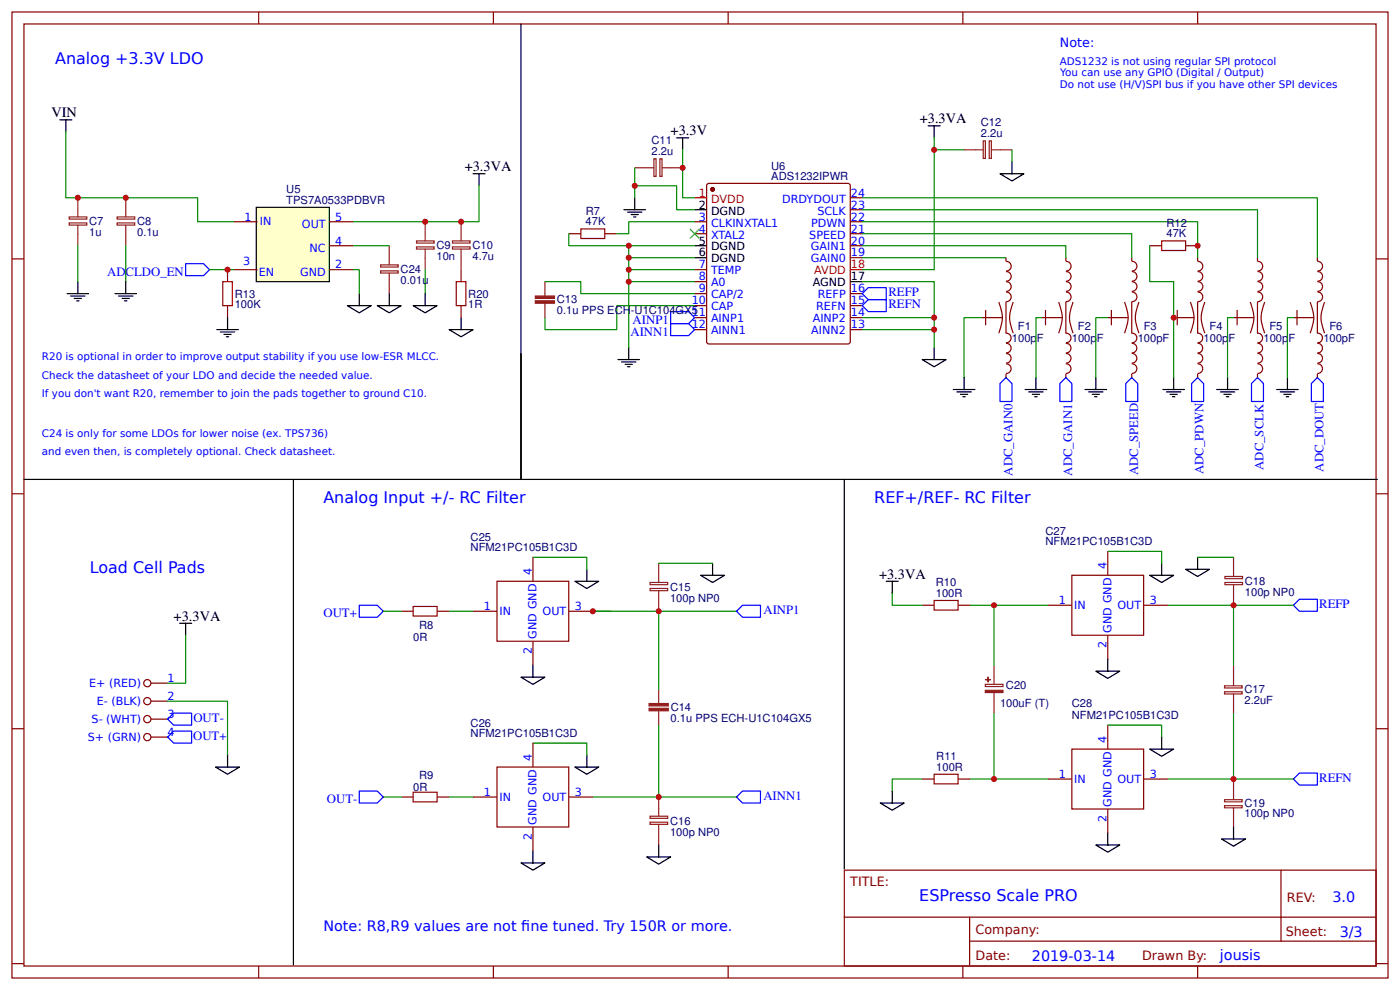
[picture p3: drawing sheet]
<svg xmlns="http://www.w3.org/2000/svg" width="309mm" height="219mm" viewBox="0 0 309 219" stroke-linecap="round" stroke-linejoin="round" font-family="sans-serif">
<g fill="none" stroke="#800" stroke-width=".26">
<path d="M2.6 2.6h304.1v213.3h-304.1zM5.3 5.3h298.7v208h-298.7zM57.1 2.6v2.7M109 2.6v2.7M160.9 2.6v2.7M212.7 2.6v2.7M264.6 2.6v2.7M2.6 57.1h2.7M153.5 48.9h2.6M153.5 51.6h2.6M153.5 59.5h2.6M156.4 40.6l30.9-.1 .5 .2 .1 34.7-.3 .5h-31l-.4-.2-.1-34.7z"/>
<path d="M187.9 48.9h2.6M187.9 51.6h2.6M187.9 56.9h2.6M187.9 54.2h2.6M187.9 46.3h2.6M187.9 43.7h2.6M304 57.1h2.7M153.5 62.2h2.6M153.5 64.8h2.6M153.5 67.5h2.6M153.5 70.1h2.6M153.5 72.8h2.6"/>
<path d="M187.9 64.8h2.6M187.9 67.5h2.6M187.9 70.1h2.6M187.9 72.8h2.6M2.6 109h2.7M304 109h2.7M2.6 160.9h2.7M304 160.9h2.7M186.5 192.1h117.5v21.2h-117.5zM283 192.1v15.7M2.6 212.7h2.7M57.1 213.3v2.6"/>
<path d="M109 213.3v2.6M160.9 213.3v2.6M186.6 202.5h117.3M212.7 213.3v2.6M214.2 207.8h89.7M214.2 202.5v10.6M264.6 213.3v2.6M304 212.7h2.7"/>
</g>
<circle cx="157.4" cy="41.8" r=".4" fill="#800" stroke="#800" stroke-width=".26"/>
<path d="M153.5 43.7h2.6M187.9 59.5h2.6" fill="none" stroke="#f00" stroke-width=".26"/>
<path d="M13.2 26.5h2.7M14.6 26.5v2.6M104.5 38.4h2.7M105.8 38.4v2.6M153.5 46.3h2.6M153.5 54.2h2.6M153.5 56.9h2.6M76.7 67.5h5.3l-2.6 1.6zM79.4 64.8v2.7M187.9 62.2h2.6" fill="none" stroke="#000" stroke-width=".26"/>
<path d="M56.6 45.8h16.2v16.4h-16.2z" fill="#ffc" stroke="#000" stroke-width=".26"/>
<g fill="none" stroke="#800" stroke-width=".26">
<path d="M50.3 59.5v2.7M51.6 48.9h5.3M51.6 59.5h5.3M72.8 48.9h5.3M72.8 59.5h5.3M72.8 54.2h5.3M101.9 59.5v2.7M125.7 51.6h2.6M133.6 51.6h2.7M222.2 56.9v.8M222.3 57.7a1.06 1.06 0 0 1 1.1 1.1 1.06 1.06 0 0 1-1.1 1M222.3 60a1.06 1.06 0 0 1 1.1 1 1.06 1.06 0 0 1-1.1 1.1"/>
<path d="M235.5 56.9v.8M235.5 57.7a1.06 1.06 0 0 1 1.1 1.1 1.06 1.06 0 0 1-1.1 1M235.5 60a1.06 1.06 0 0 1 1.1 1 1.06 1.06 0 0 1-1.1 1.1M250 56.9v.8M250 57.7a1.06 1.06 0 0 1 1.2 1.1 1.06 1.06 0 0 1-1.2 1M250.1 60a1.06 1.06 0 0 1 1.1 1 1.06 1.06 0 0 1-1.2 1.1M254 54.2h2.6M261.9 54.2h2.7M264.6 56.9v.8M264.6 57.7a1.06 1.06 0 0 1 1.1 1.1 1.06 1.06 0 0 1-1.1 1M264.6 60a1.06 1.06 0 0 1 1.1 1 1.06 1.06 0 0 1-1.1 1.1M277.8 56.9v.8"/>
<path d="M277.8 57.7a1.06 1.06 0 0 1 1.2 1.1 1.06 1.06 0 0 1-1.2 1M277.8 60a1.06 1.06 0 0 1 1.2 1 1.06 1.06 0 0 1-1.2 1.1M291 56.9v.8M291.1 57.7a1.06 1.06 0 0 1 1.1 1.1 1.06 1.06 0 0 1-1.1 1M291.1 60a1.06 1.06 0 0 1 1.1 1 1.06 1.06 0 0 1-1.1 1.1M50.3 67.5v2.6M101.9 67.5v2.6M217 70.1h.8v1.6M217.8 68.5v1.6h3.7M220.7 66.7a7.9 7.9 0 0 1 0 6.9M222.2 66.7v6.9a1.06 1.06 0 0 1 1.2 1 1.06 1.06 0 0 1-1.2 1.1M222.2 75.8a1.06 1.06 0 0 1 1.2 1.1 1.06 1.06 0 0 1-1.2 1"/>
<path d="M222.2 78a1.06 1.06 0 0 1 1.2 1.1 1.06 1.06 0 0 1-1.2 1M222.3 64.5a1.06 1.06 0 0 1 1.1 1 1.06 1.06 0 0 1-1.1 1.1M222.3 62.2a1.06 1.06 0 0 1 1.1 1 1.06 1.06 0 0 1-1.1 1.1M223.8 66.7a7.9 7.9 0 0 0 0 6.9M230.2 70.1h.8v1.6M231 68.5v1.6h3.7M233.9 66.7a7.9 7.9 0 0 1 0 6.9M235.5 66.7v6.9a1.06 1.06 0 0 1 1.1 1 1.06 1.06 0 0 1-1.1 1.1M235.5 75.8a1.06 1.06 0 0 1 1.1 1.1 1.06 1.06 0 0 1-1.1 1M235.5 78a1.06 1.06 0 0 1 1.1 1.1 1.06 1.06 0 0 1-1.1 1M235.5 64.5a1.06 1.06 0 0 1 1.1 1 1.06 1.06 0 0 1-1.1 1.1M235.5 62.2a1.06 1.06 0 0 1 1.1 1 1.06 1.06 0 0 1-1.1 1.1"/>
<path d="M237.1 66.7a7.9 7.9 0 0 0 0 6.9M244.7 70.1h.8v1.6M245.5 68.5v1.6h3.7M248.4 66.7a7.9 7.9 0 0 1 0 6.9M250 66.7v6.9a1.06 1.06 0 0 1 1.2 1 1.06 1.06 0 0 1-1.2 1.1M250 75.8a1.06 1.06 0 0 1 1.2 1.1 1.06 1.06 0 0 1-1.2 1M250 78a1.06 1.06 0 0 1 1.2 1.1 1.06 1.06 0 0 1-1.2 1M250 64.5a1.06 1.06 0 0 1 1.2 1 1.06 1.06 0 0 1-1.2 1.1M250.1 62.2a1.06 1.06 0 0 1 1.1 1 1.06 1.06 0 0 1-1.2 1.1M251.6 66.7a7.9 7.9 0 0 0 0 6.9M259.3 70.1h.8v1.6M260.1 68.5v1.6h3.7"/>
<path d="M263 66.7a7.9 7.9 0 0 1 0 6.9M264.6 66.7v6.9a1.06 1.06 0 0 1 1.1 1 1.06 1.06 0 0 1-1.1 1.1M264.6 75.8a1.06 1.06 0 0 1 1.1 1.1 1.06 1.06 0 0 1-1.1 1M264.6 78a1.06 1.06 0 0 1 1.1 1.1 1.06 1.06 0 0 1-1.1 1M264.6 64.5a1.06 1.06 0 0 1 1.1 1 1.06 1.06 0 0 1-1.1 1.1M264.6 62.2a1.06 1.06 0 0 1 1.1 1 1.06 1.06 0 0 1-1.1 1.1M266.2 66.7a7.9 7.9 0 0 0 0 6.9M272.5 70.1h.8v1.6M273.3 68.5v1.6h3.7M276.2 66.7a7.9 7.9 0 0 1 0 6.9M277.8 66.7v6.9a1.06 1.06 0 0 1 1.1 1 1.06 1.06 0 0 1-1.1 1.1M277.8 75.8a1.06 1.06 0 0 1 1.1 1.1 1.06 1.06 0 0 1-1.1 1"/>
<path d="M277.8 78a1.06 1.06 0 0 1 1.1 1.1 1.06 1.06 0 0 1-1.1 1M277.8 64.5a1.06 1.06 0 0 1 1.2 1 1.06 1.06 0 0 1-1.2 1.1M277.8 62.2a1.06 1.06 0 0 1 1.2 1 1.06 1.06 0 0 1-1.2 1.1M279.4 66.7a7.9 7.9 0 0 0 0 6.9M285.8 70.1h.7v1.6M286.5 68.5v1.6h3.7M289.5 66.7a7.9 7.9 0 0 1 0 6.9M291 66.7v6.9a1.06 1.06 0 0 1 1.2 1 1.06 1.06 0 0 1-1.2 1.1M291 75.8a1.06 1.06 0 0 1 1.2 1.1 1.06 1.06 0 0 1-1.2 1M291 78a1.06 1.06 0 0 1 1.2 1.1 1.06 1.06 0 0 1-1.2 1M291.1 64.5a1.06 1.06 0 0 1 1.1 1 1.06 1.06 0 0 1-1.1 1.1M291.1 62.2a1.06 1.06 0 0 1 1.1 1 1.06 1.06 0 0 1-1.1 1.1"/>
<path d="M292.6 66.7a7.9 7.9 0 0 0 0 6.9M222.2 80.3a1.06 1.06 0 0 1 1.2 1.1 1.06 1.06 0 0 1-1.2 1M222.2 82.5v.8M235.5 80.3a1.06 1.06 0 0 1 1.1 1.1 1.06 1.06 0 0 1-1.1 1M235.5 82.5v.8M250 80.3a1.06 1.06 0 0 1 1.2 1.1 1.06 1.06 0 0 1-1.2 1M250 82.5v.8M264.6 80.3a1.06 1.06 0 0 1 1.1 1.1 1.06 1.06 0 0 1-1.1 1M264.6 82.5v.8M277.8 80.3a1.06 1.06 0 0 1 1.1 1.1 1.06 1.06 0 0 1-1.1 1M277.8 82.5v.8M291 80.3a1.06 1.06 0 0 1 1.2 1.1 1.06 1.06 0 0 1-1.2 1"/>
<path d="M291 82.5v.8M88.6 134.9h2.7M96.6 134.9h2.6M104.5 134.9h5.3M109.8 128.3h15.9v13.3h-15.9zM117.7 123v5.3M125.7 134.9h5.3M203.7 133.6h2.7M211.7 133.6h2.6M231.5 133.6h5.3M236.8 127h15.9v13.2h-15.9zM244.7 121.7v5.3"/>
<path d="M252.7 133.6h5.3M33.3 150.8h3.7M33.3 154.8h3.7M33.3 158.7h3.7M117.7 141.6v5.2M244.7 140.2v5.3M33.3 162.7h3.7M88.6 175.9h2.7M96.6 175.9h2.6M104.5 175.9h5.3M109.8 169.3h15.9v13.3h-15.9zM117.7 164v5.3"/>
<path d="M125.7 175.9h5.3M203.7 172h2.7M211.7 172h2.6M231.5 172h5.3M236.8 165.4h15.9v13.2h-15.9zM244.7 160.1v5.3M244.7 178.6v5.3M252.7 172h5.3M117.7 182.6v5.3"/>
<circle cx="32.5" cy="150.8" r=".79"/>
<circle cx="32.5" cy="154.8" r=".79"/>
<circle cx="32.5" cy="158.8" r=".79"/>
<circle cx="32.5" cy="162.7" r=".79"/>
</g>
<g fill="none" stroke="#080" stroke-width=".26">
<path d="M14.6 29.1v14.6h29.1v5.2h7.9M140.2 37v6.7M150.8 33.1v10.6h2.7M206.4 30.4v2.7M213 33.1h-6.6v26.4h-15.9M223.6 33.1v2.6M17.2 54.2v8M27.8 54.2v8M46.3 59.5h5.3M78.1 59.5h1.3v5.3M78.1 54.2h7.9M93.9 59.5v5.3"/>
<path d="M105.8 41v7.9h-27.7M125.7 51.6v2.6h13.2M138.9 56.9h14.6M138.9 59.5h14.6M140.2 41h9.3v5.3h4M153.5 54.2h-14.6v22.5M153.5 48.9h-14.6v2.7h-2.6M190.5 54.2h45v2.7M190.5 51.6h59.5v5.3M190.5 48.9h74.1v8M190.5 46.3h87.3v10.6M190.5 43.7h100.5v13.2"/>
<path d="M190.5 56.9h31.7M254 54.2v8h5.3v21.1M120.4 62.2h7.9v2.6h25.2M138.9 62.2h14.6M153.5 67.5h-17.2v5.3h-15.9v-2.7M190.5 72.8h15.9v3.9M190.5 70.1h15.9v2.7M190.5 62.2h15.9v7.9M217 70.1h-4v13.2M230.2 70.1h-1.3v13.2M244.7 70.1h-2.6v13.2M272.5 70.1h-1.3v13.2"/>
<path d="M285.8 70.1h-1.4v13.2M84.7 134.9h3.9M99.2 134.9h5.3M117.7 123h11.9v2.7M134.9 134.9h-3.9h14.5M145.5 134.9h17.2M145.5 124.4h11.9M145.5 134.9v17.2M197.1 131v2.6h6.6M214.3 133.6h17.2M219.6 133.6v13.2M244.7 121.7h11.9v2.7"/>
<path d="M258 133.6h27.8M264.6 123h7.9M272.5 133.6v13.2M37 154.8h13.3v11.9M41 140.2v10.6h-4M219.6 157.4v14.6M272.5 157.4v14.6M84.7 175.9h3.9M99.2 175.9h5.3M117.7 164h11.9v2.7M131 175.9h31.7M145.5 160.1v15.8"/>
<path d="M203.7 172h-6.6v2.6M214.3 172h17.2M244.7 160.1h11.9v2.6M258 172h27.8"/>
</g>
<g fill="none" stroke="#00f" stroke-width=".26">
<path d="M41 58.2h4l1.3 1.3-1.3 1.4h-4zM148.2 68.8h3.9l1.4 1.3-1.4 1.3h-3.9zM148.2 71.4h3.9l1.4 1.4-1.4 1.3h-3.9zM190.5 64.8l1.3-1.3h4v2.6h-4zM190.5 67.5l1.3-1.4h4v2.7h-4zM222.2 83.3l1.4 1.4v3.9h-2.7v-3.9zM235.5 83.3l1.3 1.4v3.9h-2.6v-3.9zM250 83.3l1.4 1.4v3.9h-2.7v-3.9zM263.3 84.7l1.3-1.4 1.3 1.4v3.9h-2.6zM277.8 83.3l1.3 1.4v3.9h-2.6v-3.9zM291 83.3l1.4 1.4v3.9h-2.7v-3.9zM79.4 133.6h3.9l1.4 1.3-1.4 1.4h-3.9z"/>
<path d="M162.7 134.9l1.3-1.3h4v2.7h-4zM287.1 132.3h3.9v2.6h-3.9l-1.3-1.3zM37 158.7l1.4-1.3h3.9v2.7h-3.9zM37 162.7l1.4-1.3h3.9v2.6h-3.9zM79.4 174.6h3.9l1.4 1.3-1.4 1.4h-3.9zM162.7 175.9l1.3-1.3h4v2.7h-4zM285.8 172l1.3-1.3h3.9v2.6h-3.9z"/>
</g>
<g fill="none" stroke="#8d2323" stroke-width=".26">
<path d="M140.2 37h4.3M144.5 35.1h.4v3.8h-.4zM145.8 35.1h.5v3.8h-.5zM146.3 37h4.5M213 33.1h4.2M217.2 31.1h.5v3.9h-.5zM218.5 31.1h.5v3.9h-.5zM219.1 33.1h4.5M15.3 49.2h3.9v.5h-3.9zM15.3 47.9h3.9v.5h-3.9zM17.2 43.7v4.2M17.2 49.7v4.5"/>
<path d="M25.9 49.2h3.9v.5h-3.9zM25.9 47.9h3.9v.5h-3.9zM27.8 43.7v4.2M27.8 49.7v4.5M84.1 59.8h3.9v.5h-3.9zM84.1 58.5h3.9v.4h-3.9zM86 54.2v4.3M92 54.5h3.9v.5h-3.9zM92 53.2h3.9v.5h-3.9zM93.9 48.9v4.3M93.9 55v4.5M100 54.5h3.8v.5h-3.8z"/>
<path d="M100 53.2h3.8v.5h-3.8zM101.9 48.9v4.3M101.9 55v4.5M86 60.3v4.5M120.4 62.2v3.2M120.4 66.9v3.2M143.6 129.9h3.9v.5h-3.9zM143.6 128.6h3.9v.5h-3.9zM145.5 124.4v4.2M145.5 130.4v4.5M270.6 128.6h3.9v.5h-3.9zM270.6 127.3h3.9v.4h-3.9z"/>
<path d="M272.5 123v4.3M272.5 129.1v4.5M145.5 152.1v3.2M145.5 156.9v3.2M217.7 151.1h3.9v.5h-3.9zM219.6 146.8v4.3M219.6 152.9v4.5M270.5 151.4h3.9v.5h-3.9zM270.5 152.7h3.9v.5h-3.9zM272.5 146.8v4.5M272.5 153.2v4.2M145.5 175.9v4.3"/>
<path d="M270.5 176.5h3.9v.5h-3.9zM270.5 177.9h3.9v.4h-3.9zM272.5 172v4.5M272.5 178.3v4.3M143.6 181.5h3.9v.5h-3.9zM143.6 180.2h3.9v.5h-3.9zM145.5 182v4.5"/>
</g>
<g fill="none" stroke="#000" stroke-width=".26">
<path d="M115.1 5.3v100.5h-109.8M149.5 30.4h2.6M150.8 30.4v2.7M205.1 27.8h2.6M206.4 27.8v2.6M220.9 38.4h5.3l-2.6 1.6zM223.6 35.7v2.7M137.8 46.3h4.8M138.6 46.8h3.2M139.4 47.4h1.6M140 47.9h.5M140.2 43.7v2.6"/>
<path d="M14.8 64.8h4.8M15.6 65.4h3.2M16.4 65.9h1.6M16.9 66.4h.6M17.2 62.2v2.6M25.4 64.8h4.8M26.2 65.4h3.2M27 65.9h1.6M27.5 66.4h.5M27.8 62.2v2.6M47.9 72.8h4.8M48.7 73.3h3.2"/>
<path d="M49.5 73.8h1.6M50 74.3h.5M50.3 70.1v2.7M83.3 67.5h5.3l-2.6 1.6zM86 64.8v2.7M91.3 67.5h5.3l-2.7 1.6zM93.9 64.8v2.7M99.2 72.8h5.3l-2.6 1.5zM101.9 70.1v2.7M115.1 78.1v27.7h189.2M136.5 79.4h4.8M137.3 79.9h3.2"/>
<path d="M138.9 76.7v2.7M203.7 79.4h5.3l-2.6 1.6zM206.4 76.7v2.7M138.1 80.4h1.6M138.6 81h.6M210.6 86h4.8M211.4 86.5h3.2M212.2 87h1.6M212.7 87.6h.6M213 83.3v2.7M226.5 86h4.7M227.3 86.5h3.2"/>
<path d="M228.1 87h1.6M228.6 87.6h.5M228.9 83.3v2.7M239.7 86h4.8M240.5 86.5h3.2M241.3 87h1.6M241.8 87.6h.6M242.1 83.3v2.7M256.9 86h4.8M257.7 86.5h3.2M258.5 87h1.6M259 87.6h.6"/>
<path d="M259.3 83.3v2.7M268.8 86h4.8M269.6 86.5h3.2M270.4 87h1.6M270.9 87.6h.6M271.2 83.3v2.7M282 86h4.8M282.8 86.5h3.2M283.6 87h1.6M284.2 87.6h.5M284.4 83.3v2.7M64.8 105.8v107.2"/>
<path d="M186.5 105.8v86M39.7 137.6h2.6M41 137.6v2.6M127 128.3h5.3l-2.7 1.6zM129.6 125.7v2.6M154.8 127h5.3l-2.7 1.6zM157.4 124.4v2.6M195.8 128.3h2.6M197.1 128.3v2.7M254 127h5.3l-2.7 1.6zM256.6 124.4v2.6M261.9 125.7h5.3l-2.6 1.6z"/>
<path d="M264.6 123v2.7M115.1 149.5h5.3l-2.7 1.6zM117.7 146.8v2.7M242.1 148.2h5.3l-2.7 1.6zM244.7 145.5v2.7M47.6 169.3h5.3l-2.6 1.6zM50.3 166.7v2.6M127 169.3h5.3l-2.7 1.6zM129.6 166.7v2.6M194.5 177.3h5.3l-2.7 1.6zM197.1 174.6v2.7M254 165.4h5.3l-2.7 1.6z"/>
<path d="M256.6 162.7v2.7M115.1 190.5h5.3l-2.7 1.6zM117.7 187.9v2.6M142.9 189.2h5.3l-2.7 1.6zM145.5 186.5v2.7M242.1 186.5h5.3l-2.7 1.6zM244.7 183.9v2.6M269.9 185.2h5.3l-2.7 1.6zM272.5 182.6v2.6"/>
</g>
<path d="M128.3 50.5h5.3v2.2h-5.3zM256.6 53.2h5.3v2.1h-5.3zM49.2 62.2h2.1v5.3h-2.1zM100.8 62.2h2.1v5.3h-2.1zM91.3 133.9h5.3v2.1h-5.3zM206.4 132.6h5.3v2.1h-5.3zM91.3 174.9h5.3v2.1h-5.3zM206.4 170.9h5.3v2.1h-5.3z" fill="none" stroke="#a00000" stroke-width=".26"/>
<path d="M152.4 50.5l2.1 2.2zM154.5 50.5l-2.1 2.2z" fill="#000" stroke="#3c3" stroke-width=".26"/>
<g fill="#8d2323" stroke="#8d2323" stroke-width=".26">
<path d="M217.7 152.4h3.9v.5h-3.9z"/>
<path d="M217.8 150h1z"/>
<path d="M218.3 149.5v1z"/>
<path d="M118.3 66.4h4.2v.5h-4.2z"/>
<path d="M118.3 65.4h4.2v.5h-4.2z"/>
<path d="M143.4 155.3h4.2v.5h-4.2z"/>
<path d="M143.4 156.4h4.2v.5h-4.2z"/>
</g>
<g fill="#c00">
<circle cx="219.6" cy="172" r=".66"/>
<circle cx="145.5" cy="175.9" r=".66"/>
<circle cx="272.5" cy="133.6" r=".66"/>
<circle cx="93.9" cy="48.9" r=".66"/>
<circle cx="101.9" cy="48.9" r=".66"/>
<circle cx="50.3" cy="59.5" r=".66"/>
<circle cx="17.2" cy="43.7" r=".66"/>
<circle cx="27.8" cy="43.7" r=".66"/>
<circle cx="138.9" cy="59.5" r=".66"/>
<circle cx="206.4" cy="72.8" r=".66"/>
<circle cx="140.2" cy="41" r=".66"/>
<circle cx="150.8" cy="37" r=".66"/>
<circle cx="206.4" cy="70.1" r=".66"/>
<circle cx="138.9" cy="56.9" r=".66"/>
<circle cx="138.9" cy="54.2" r=".66"/>
<circle cx="138.9" cy="62.2" r=".66"/>
<circle cx="206.4" cy="33.1" r=".66"/>
<circle cx="259.3" cy="70.1" r=".66"/>
<circle cx="264.6" cy="54.2" r=".66"/>
<circle cx="272.5" cy="172" r=".66"/>
<circle cx="145.5" cy="134.9" r=".66"/>
<circle cx="131" cy="134.9" r=".66"/>
<circle cx="219.6" cy="133.6" r=".66"/>
</g>
<g font-size="3.5" fill="#00f">
<text x="12.2" y="14">Analog +3.3V LDO</text>
<text x="71.4" y="111.1">Analog Input +/- RC Filter</text>
<text x="193.1" y="111.1">REF+/REF- RC Filter</text>
<text x="19.8" y="126.5">Load Cell Pads</text>
<text x="203.1" y="198.9">ESPresso Scale PRO</text>
</g>
<g font-size="3.2">
<text x="11.4" y="25.9">VIN</text>
<text x="148.2" y="29.9">+3.3V</text>
<text x="203.2" y="27.3">+3.3VA</text>
<text x="102.7" y="37.8">+3.3VA</text>
<text x="194.2" y="127.8">+3.3VA</text>
<text x="38.4" y="137.1">+3.3VA</text>
</g>
<g font-size="3.2" fill="#00f">
<text x="294.4" y="199">3.0</text>
<text x="71.4" y="205.6">Note: R8,R9 values are not fne tuned. Try 150R or more.</text>
<text x="115.2" y="205.6">i</text>
<text x="296" y="206.8">3/3</text>
<text x="228" y="212.1">2019-03-14</text>
<text x="269.5" y="212">jousis</text>
</g>
<g font-size="2.8" fill="#00f">
<text x="234.2" y="10.5">Note:</text>
<text x="23.7" y="60.9">ADCLDO_EN</text>
<text x="196.3" y="65.4">REFP</text>
<text x="139.8" y="71.4">AINP1</text>
<text x="196.3" y="68">REFN</text>
<text x="139.3" y="74.1">AINN1</text>
<text x="223.7" y="105" transform="rotate(-90 223.7 105)">ADC_GAIN0</text>
<text x="236.9" y="105" transform="rotate(-90 236.9 105)">ADC_GAIN1</text>
<text x="251.5" y="105" transform="rotate(-90 251.5 105)">ADC_SPEED</text>
<text x="265.9" y="104.6" transform="rotate(-90 265.9 104.6)">ADC_PDWN</text>
<text x="279.2" y="103.7" transform="rotate(-90 279.2 103.7)">ADC_SCLK</text>
<text x="292.4" y="104.1" transform="rotate(-90 292.4 104.1)">ADC_DOUT</text>
<text x="71.5" y="136.3">OUT+</text>
<text x="168.7" y="135.5">AINP1</text>
<text x="291.4" y="134.2">REFP</text>
<text x="42.7" y="159.3">OUT-</text>
<text x="42.7" y="163.4">OUT+</text>
<text x="291.4" y="172.5">REFN</text>
<text x="72.2" y="177.3">OUT-</text>
<text x="168.7" y="176.6">AINN1</text>
</g>
<g font-size="2.8" fill="#800">
<text x="187.9" y="195.5">TITLE:</text>
<text x="284.3" y="199">REV:</text>
<text x="215.5" y="206.2">Company:</text>
<text x="284.1" y="206.6">Sheet:</text>
<text x="215.5" y="211.9">Date:</text>
<text x="252.3" y="212">Drawn By:</text>
</g>
<g font-size="2.5" fill="#000080">
<text x="216.7" y="27.9">C12</text>
<text x="143.9" y="34.3">2.2u</text>
<text x="143.9" y="31.9">C11</text>
<text x="216.7" y="30.3">2.2u</text>
<text x="170.4" y="39.7">ADS1232IPWR</text>
<text x="170.4" y="37.5">U6</text>
<text x="63.2" y="42.6">U5</text>
<text x="63.2" y="45">TPS7A0533PDBVR</text>
<text x="129.4" y="47.4">R7</text>
<text x="19.7" y="52.1">1u</text>
<text x="19.7" y="49.7">C7</text>
<text x="30.3" y="52.1">0.1u</text>
<text x="30.3" y="49.7">C8</text>
<text x="129.4" y="49.7">47K</text>
<text x="257.7" y="52.4">47K</text>
<text x="257.7" y="50">R12</text>
<text x="96.4" y="57.4">10n</text>
<text x="96.4" y="55">C9</text>
<text x="104.4" y="57.4">4.7u</text>
<text x="104.4" y="55">C10</text>
<text x="51.9" y="65.7">R13</text>
<text x="88.5" y="62.7">0.01u</text>
<text x="88.5" y="60.3">C24</text>
<text x="103.5" y="65.7">R20</text>
<text x="51.9" y="68">100K</text>
<text x="103.5" y="68">1R</text>
<text x="123" y="69.4">0.1u PPS ECH-U1C104GX5</text>
<text x="123" y="67">C13</text>
<text x="223.6" y="75.4">100pF</text>
<text x="224.9" y="72.8">F1</text>
<text x="236.8" y="75.4">100pF</text>
<text x="238.1" y="72.8">F2</text>
<text x="251.4" y="75.4">100pF</text>
<text x="252.7" y="72.8">F3</text>
<text x="265.9" y="75.4">100pF</text>
<text x="267.2" y="72.8">F4</text>
<text x="279.1" y="75.4">100pF</text>
<text x="280.5" y="72.8">F5</text>
<text x="292.4" y="75.4">100pF</text>
<text x="293.7" y="72.8">F6</text>
<text x="104" y="119.4">C25</text>
<text x="231" y="118">C27</text>
<text x="104" y="121.7">NFM21PC105B1C3D</text>
<text x="231" y="120.4">NFM21PC105B1C3D</text>
<text x="148" y="130.5">C15</text>
<text x="206.8" y="131.8">100R</text>
<text x="206.8" y="129.4">R10</text>
<text x="275" y="131.6">100p NP0</text>
<text x="275" y="129.2">C18</text>
<text x="148" y="132.9">100p NP0</text>
<text x="91.3" y="141.6">0R</text>
<text x="92.6" y="138.9">R8</text>
<text x="222.2" y="152.1">C20</text>
<text x="275" y="155.3">2.2uF</text>
<text x="275" y="152.9">C17</text>
<text x="104" y="160.4">C26</text>
<text x="148.2" y="159.3">0.1u PPS ECH-U1C104GX5</text>
<text x="148.2" y="157">C14</text>
<text x="220.9" y="156.1">100uF (T)</text>
<text x="236.8" y="158.8">NFM21PC105B1C3D</text>
<text x="236.8" y="156.1">C28</text>
<text x="104" y="162.7">NFM21PC105B1C3D</text>
<text x="206.9" y="167.7">R11</text>
<text x="92.6" y="172">R9</text>
<text x="206.9" y="170.1">100R</text>
<text x="91.3" y="174.6">0R</text>
<text x="275" y="178.1">C19</text>
<text x="148" y="184.5">100p NP0</text>
<text x="148" y="182.1">C16</text>
<text x="275" y="180.4">100p NP0</text>
</g>
<g font-size="2.5" fill="#f00">
<text x="154.4" y="43.4">1</text>
<text x="157.1" y="44.7">DVDD</text>
<text x="188" y="59.3">18</text>
<text x="179.9" y="60.6">AVDD</text>
</g>
<g font-size="2.5">
<text x="154.4" y="46">2</text>
<text x="157.1" y="47.4">DGND</text>
<text x="154.4" y="54">5</text>
<text x="154.4" y="56.6">6</text>
<text x="157.1" y="55.3">DGND</text>
<text x="157.1" y="57.9">DGND</text>
<text x="179.6" y="63.2">AGND</text>
<text x="188" y="61.9">17</text>
</g>
<g font-size="2.5" fill="#00f">
<text x="172.8" y="44.7">DRDYDOUT</text>
<text x="180.6" y="47.4">SCLK</text>
<text x="188" y="46">23</text>
<text x="188" y="43.4">24</text>
<text x="54" y="48.7">1</text>
<text x="57.4" y="49.7">IN</text>
<text x="66.7" y="50.3">OUT</text>
<text x="74.1" y="48.7">5</text>
<text x="74.1" y="54">4</text>
<text x="154.4" y="48.7">3</text>
<text x="154.4" y="51.3">4</text>
<text x="157.1" y="50">CLKINXTAL1</text>
<text x="157.1" y="52.7">XTAL2</text>
<text x="178.8" y="52.7">SPEED</text>
<text x="179.2" y="50">PDWN</text>
<text x="188" y="54">20</text>
<text x="188" y="51.3">21</text>
<text x="188" y="48.7">22</text>
<text x="53.7" y="58.5">3</text>
<text x="68.4" y="55.6">NC</text>
<text x="74.1" y="59.3">2</text>
<text x="154.4" y="59.3">7</text>
<text x="179.1" y="57.9">GAIN0</text>
<text x="179.1" y="55.3">GAIN1</text>
<text x="188" y="56.6">19</text>
<text x="57.1" y="60.9">EN</text>
<text x="66.3" y="60.9">GND</text>
<text x="154.4" y="61.9">8</text>
<text x="154.4" y="64.6">9</text>
<text x="157.1" y="60.6">TEMP</text>
<text x="157.1" y="63.2">A0</text>
<text x="157.1" y="65.9">CAP/2</text>
<text x="180.7" y="65.9">REFP</text>
<text x="188" y="64.6">16</text>
<text x="152.8" y="67.2">10</text>
<text x="152.8" y="69.8">11</text>
<text x="157.1" y="68.5">CAP</text>
<text x="157.1" y="71.2">AINP1</text>
<text x="179.5" y="71.2">AINP2</text>
<text x="180.3" y="68.5">REFN</text>
<text x="188" y="69.8">14</text>
<text x="188" y="67.2">15</text>
<text x="152.8" y="72.5">12</text>
<text x="157.1" y="73.8">AINN1</text>
<text x="179.2" y="73.8">AINN2</text>
<text x="188" y="72.5">13</text>
<text x="244.5" y="125.7" transform="rotate(-90 244.5 125.7)">4</text>
<text x="117.5" y="127" transform="rotate(-90 117.5 127)">4</text>
<text x="106.9" y="134.7">1</text>
<text x="110.3" y="135.7">IN</text>
<text x="119.9" y="135.7">OUT</text>
<text x="127" y="134.7">3</text>
<text x="233.9" y="133.3">1</text>
<text x="237.3" y="134.4">IN</text>
<text x="246.9" y="134.4">OUT</text>
<text x="254" y="133.3">3</text>
<text x="118.5" y="141" transform="rotate(-90 118.5 141)">GND GND</text>
<text x="244.5" y="143.1" transform="rotate(-90 244.5 143.1)">2</text>
<text x="245.5" y="139.7" transform="rotate(-90 245.5 139.7)">GND GND</text>
<text x="117.5" y="144.4" transform="rotate(-90 117.5 144.4)">2</text>
<text x="19.7" y="151.6">E+ (RED)</text>
<text x="21.4" y="155.6">E- (BLK)</text>
<text x="37" y="150.5">1</text>
<text x="37" y="154.5">2</text>
<text x="20.2" y="159.5">S- (WHT)</text>
<text x="37" y="158.5">3</text>
<text x="19.4" y="163.5">S+ (GRN)</text>
<text x="37" y="162.5">4</text>
<text x="244.5" y="164" transform="rotate(-90 244.5 164)">4</text>
<text x="117.5" y="168" transform="rotate(-90 117.5 168)">4</text>
<text x="233.9" y="171.7">1</text>
<text x="237.3" y="172.8">IN</text>
<text x="246.9" y="172.8">OUT</text>
<text x="254" y="171.7">3</text>
<text x="106.9" y="175.7">1</text>
<text x="110.3" y="176.7">IN</text>
<text x="119.9" y="176.7">OUT</text>
<text x="127" y="175.7">3</text>
<text x="245.5" y="178.1" transform="rotate(-90 245.5 178.1)">GND GND</text>
<text x="117.5" y="185.5" transform="rotate(-90 117.5 185.5)">2</text>
<text x="118.5" y="182" transform="rotate(-90 118.5 182)">GND GND</text>
<text x="244.5" y="181.5" transform="rotate(-90 244.5 181.5)">2</text>
</g>
<g font-size="2.3" fill="#00f">
<text x="234.2" y="14.4">ADS1232 is not using regular SPI protocol</text>
<text x="234.3" y="16.8">You can use any GPIO (Digital / Output)</text>
<text x="234.2" y="19.4">Do not use (H/V)SPI bus if you have other SPI devices</text>
<text x="9.3" y="79.4">R20 is optional in order to improve output stability if you use low-ESR MLCC.</text>
<text x="9.3" y="83.8">Check the datasheet of your LDO and decide the needed value.</text>
<text x="9.3" y="87.7">If you don't want R20, remember to join the pads together to ground C10.</text>
<text x="9.3" y="96.6">C24 is only for some LDOs for lower noise (ex. TPS736)</text>
<text x="9.3" y="100.5">and even then, is completely optional. Check datasheet.</text>
</g>
</svg>
